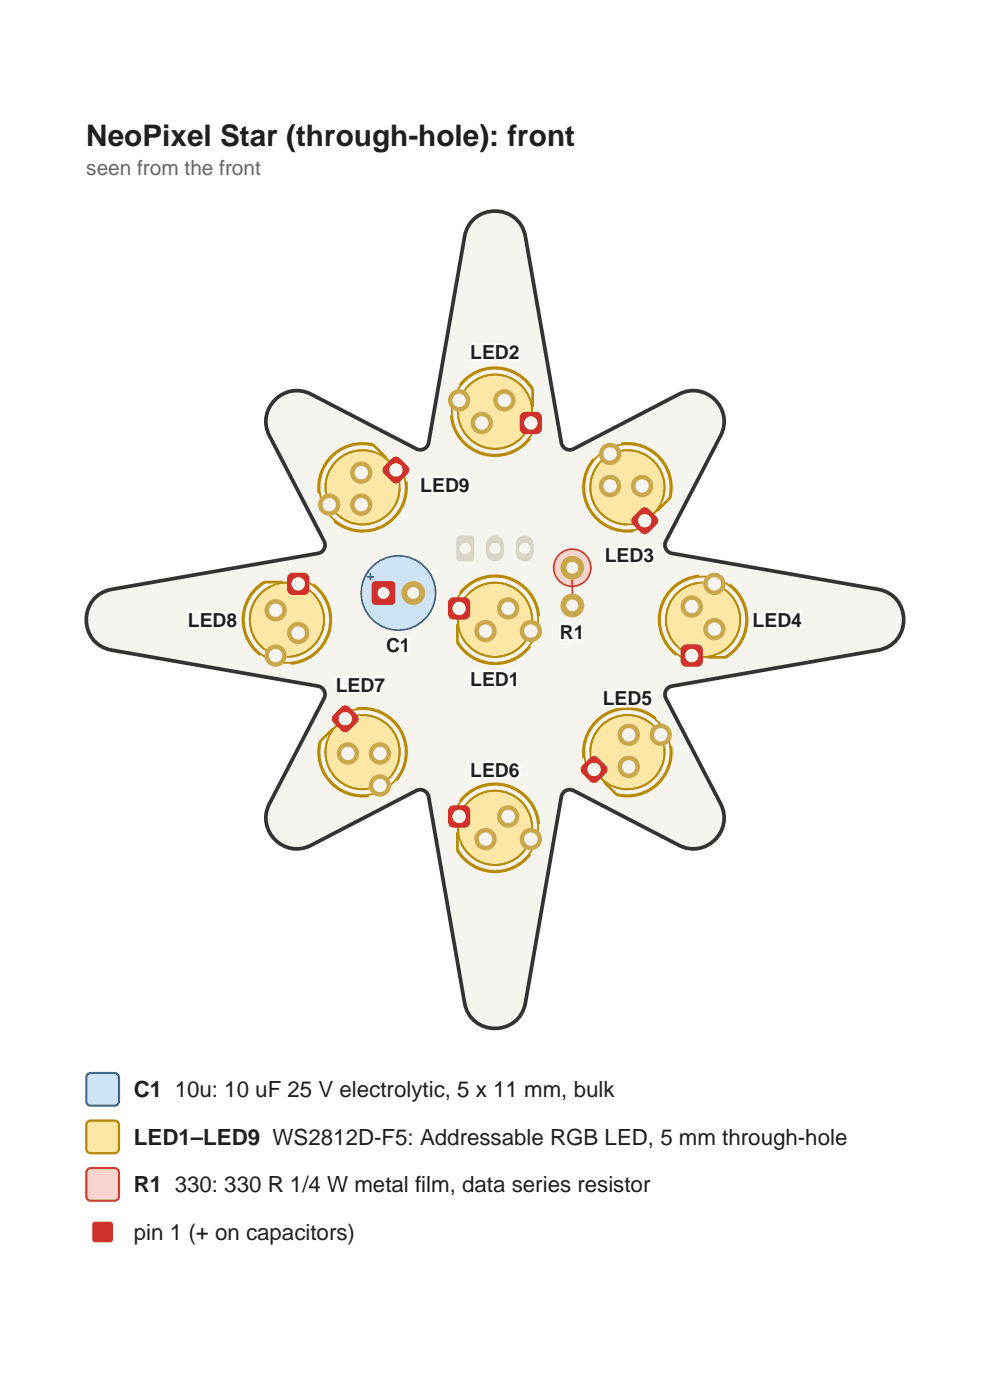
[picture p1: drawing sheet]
<svg xmlns="http://www.w3.org/2000/svg" width="210mm" height="297mm" viewBox="0 0 210 297" stroke-linecap="round" stroke-linejoin="round" font-family="sans-serif">
<path d="M58.3 84.8a6.4 6.4 0 0 1 7.7-1.2l22.3 11.6a1.8 1.8 0 0 0 2.6-1.3l7.6-43.7a6.6 6.6 0 0 1 6.5-5.4 6.6 6.6 0 0 1 6.5 5.4l7.6 43.7a1.8 1.8 0 0 0 2.6 1.3l22.3-11.6a6.6 6.6 0 0 1 7.7 1.2 6.6 6.6 0 0 1 1.2 7.7l-11.6 22.3a1.8 1.8 0 0 0 1.2 2.6l43.8 7.6a6.6 6.6 0 0 1 5.4 6.5 6.6 6.6 0 0 1-5.4 6.4l-43.8 7.7a1.8 1.8 0 0 0-1.2 2.6l11.6 22.3a6.6 6.6 0 0 1-1.2 7.6 6.6 6.6 0 0 1-7.7 1.2l-22.3-11.6a1.8 1.8 0 0 0-2.6 1.3l-7.6 43.7a6.6 6.6 0 0 1-6.5 5.5 6.6 6.6 0 0 1-6.5-5.5l-7.6-43.7a1.8 1.8 0 0 0-2.6-1.3l-22.3 11.6a6.6 6.6 0 0 1-7.7-1.2 6.6 6.6 0 0 1-1.1-7.6l11.5-22.3a1.8 1.8 0 0 0-1.2-2.6l-43.8-7.7a6.6 6.6 0 0 1-5.4-6.4 6.6 6.6 0 0 1 5.4-6.5l43.8-7.6a1.8 1.8 0 0 0 1.2-2.6l-11.5-22.3a6.4 6.4 0 0 1 1.1-7.7z" fill="#f6f4ee" stroke="#333" stroke-width=".79" stroke-linecap="butt"/>
<path d="M97 113.8l.6-.2h2.2a.79 .79 0 0 1 .8 .8v3.9a.79 .79 0 0 1-.8 .8h-2.2a.79 .79 0 0 1-.8-.8v-3.9z" fill="#d8d4c8"/>
<circle cx="98.7" cy="116.3" r="1.18" fill="#f6f4ee"/>
<path d="M103.7 114.1a1.89 1.89 0 0 1 2-.4 1.89 1.89 0 0 1 1.2 1.8 2.99 2.99 0 0 1-.9 3.3 1.89 1.89 0 0 1-2.9-1.6 3.3 3.3 0 0 1 .6-3.1z" fill="#d8d4c8"/>
<circle cx="105" cy="116.3" r="1.18" fill="#f6f4ee"/>
<path d="M110 114.1a1.89 1.89 0 0 1 2-.4 1.89 1.89 0 0 1 1.2 1.8 2.99 2.99 0 0 1-.9 3.3 1.89 1.89 0 0 1-2.9-1.6 3.3 3.3 0 0 1 .6-3.1z" fill="#d8d4c8"/>
<circle cx="111.3" cy="116.3" r="1.18" fill="#f6f4ee"/>
<circle cx="84.5" cy="125.8" r="7.9" fill="#cfe3f7"/>
<g fill="none" stroke="#2f6ea8" stroke-width=".38">
<path d="M77.8 122.4h1.6M78.6 121.6v1.6"/>
<circle cx="84.5" cy="125.8" r="7.9"/>
</g>
<path d="M79.1 123.5l.5-.2h3.5a.79 .79 0 0 1 .8 .8v3.4a.79 .79 0 0 1-.8 .8h-3.5a.79 .79 0 0 1-.8-.8v-3.4z" fill="#d0312d"/>
<circle cx="81.4" cy="125.8" r="1.26" fill="#f6f4ee"/>
<circle cx="87.7" cy="125.8" r="2.52" fill="#c9a74c"/>
<circle cx="87.7" cy="125.8" r="1.26" fill="#f6f4ee"/>
<circle cx="105" cy="131.5" r="7.9" fill="#fde7a6"/>
<g fill="none" stroke="#b58900" stroke-width=".38">
<path d="M96.9 132.4v3.9a9.4 9.4 0 0 0 15.6 .8M97.5 125.8a9.4 9.4 0 0 1 10.1-3.4 9.4 9.4 0 0 1 6.8 8.3M97.9 134.9a7.9 7.9 0 0 0 13.3 1.5M98.5 125.1a9.1 9.1 0 0 1 13.4 .4 9.1 9.1 0 0 1-1.6 13.4 9.1 9.1 0 0 1-13.2-2.8v-9.3zM99.5 125.9a7.9 7.9 0 0 1 8.1-1.8 7.9 7.9 0 0 1 5.2 6.5"/>
<circle cx="105" cy="131.5" r="7.9"/>
</g>
<path d="M95.3 127.2l.5-.4 .4-.1h2.4a1.18 1.18 0 0 1 1.2 1.2v2.4a1.18 1.18 0 0 1-1.2 1.1h-2.4a1.18 1.18 0 0 1-1.2-1.1v-2.4z" fill="#d0312d"/>
<circle cx="97.4" cy="129.1" r="1.42" fill="#f6f4ee"/>
<circle cx="103" cy="133.9" r="2.36" fill="#c9a74c"/>
<circle cx="103" cy="133.9" r="1.42" fill="#f6f4ee"/>
<circle cx="107.8" cy="129.1" r="2.36" fill="#c9a74c"/>
<circle cx="107.8" cy="129.1" r="1.42" fill="#f6f4ee"/>
<circle cx="112.6" cy="133.9" r="2.36" fill="#c9a74c"/>
<circle cx="112.6" cy="133.9" r="1.42" fill="#f6f4ee"/>
<circle cx="105" cy="87.3" r="7.9" fill="#fde7a6"/>
<g fill="none" stroke="#b58900" stroke-width=".38">
<path d="M95.6 88.2a9.4 9.4 0 0 0 6.8 8.2 9.4 9.4 0 0 0 10.1-3.4M97.2 88.2a7.9 7.9 0 0 0 5.2 6.6 7.9 7.9 0 0 0 8.1-1.9M97.5 81.7a9.4 9.4 0 0 1 15.6 .8v3.9M98.8 80.6a9.1 9.1 0 0 1 14.1 2.1v9.3a9.1 9.1 0 0 1-13.6 2.5 9.1 9.1 0 0 1-.5-13.9zM98.8 82.4a7.9 7.9 0 0 1 13.3 1.5"/>
<circle cx="105" cy="87.3" r="7.9"/>
</g>
<path d="M110.5 87.9l.5-.5h.4h2.4a1.18 1.18 0 0 1 1.2 1.2v2.3a1.18 1.18 0 0 1-1.2 1.2h-2.4a1.18 1.18 0 0 1-1.2-1.2v-2.3z" fill="#d0312d"/>
<circle cx="112.6" cy="89.7" r="1.42" fill="#f6f4ee"/>
<circle cx="107" cy="84.9" r="2.36" fill="#c9a74c"/>
<circle cx="107" cy="84.9" r="1.42" fill="#f6f4ee"/>
<circle cx="102.2" cy="89.7" r="2.36" fill="#c9a74c"/>
<circle cx="102.2" cy="89.7" r="1.42" fill="#f6f4ee"/>
<circle cx="97.4" cy="84.9" r="2.36" fill="#c9a74c"/>
<circle cx="97.4" cy="84.9" r="1.42" fill="#f6f4ee"/>
<circle cx="133.1" cy="103.4" r="7.9" fill="#fde7a6"/>
<g fill="none" stroke="#b58900" stroke-width=".38">
<path d="M125.9 97.3a9.4 9.4 0 0 0-1.1 10.6 9.4 9.4 0 0 0 9.6 4.8M126.6 96.9a9.1 9.1 0 0 1 11-1.4 9.1 9.1 0 0 1 4.3 10.2l-6.5 6.5a9.1 9.1 0 0 1-10.2-4.3 9.1 9.1 0 0 1 1.4-11zM126.9 98.5a7.9 7.9 0 0 0-.9 8.3 7.9 7.9 0 0 0 7 4.5M131.8 94.1a9.4 9.4 0 0 1 10.4 11.6l-2.7 2.7M132.2 95.6a7.9 7.9 0 0 1 8.3 10.4"/>
<circle cx="133.1" cy="103.4" r="7.9"/>
</g>
<path d="M134.3 109.6l1.6-1.6a1.18 1.18 0 0 1 1.7 0l1.7 1.6a1.18 1.18 0 0 1 0 1.7l-1.7 1.7a1.18 1.18 0 0 1-1.7 0l-1.6-1.7a1.18 1.18 0 0 1 0-1.7z" fill="#d0312d"/>
<circle cx="136.8" cy="110.5" r="1.42" fill="#f6f4ee"/>
<circle cx="136.2" cy="103.1" r="2.36" fill="#c9a74c"/>
<circle cx="136.2" cy="103.1" r="1.42" fill="#f6f4ee"/>
<circle cx="129.4" cy="103.1" r="2.36" fill="#c9a74c"/>
<circle cx="129.4" cy="103.1" r="1.42" fill="#f6f4ee"/>
<circle cx="129.4" cy="96.3" r="2.36" fill="#c9a74c"/>
<circle cx="129.4" cy="96.3" r="1.42" fill="#f6f4ee"/>
<circle cx="149.1" cy="131.5" r="7.9" fill="#fde7a6"/>
<g fill="none" stroke="#b58900" stroke-width=".38">
<path d="M142.4 125.3a9.1 9.1 0 0 1 13.8 .4 9.1 9.1 0 0 1-2.4 13.7h-9.3a9.1 9.1 0 0 1-2.1-14.1zM148.2 123.7a7.9 7.9 0 0 0-6.5 5.2 7.9 7.9 0 0 0 1.8 8.1M148.3 122.1a9.4 9.4 0 0 0-8.2 6.8 9.4 9.4 0 0 0 3.4 10.1M154 125.3a7.9 7.9 0 0 1-1.5 13.3M154.8 123.9a9.4 9.4 0 0 1-.8 15.6h-3.9"/>
<circle cx="149.1" cy="131.5" r="7.9"/>
</g>
<path d="M144.6 137.2l.6-.4 .3-.1h2.4a1.18 1.18 0 0 1 1.2 1.2v2.4a1.18 1.18 0 0 1-1.2 1.1h-2.4a1.18 1.18 0 0 1-1.1-1.1v-2.4z" fill="#d0312d"/>
<circle cx="146.7" cy="139.1" r="1.42" fill="#f6f4ee"/>
<circle cx="151.5" cy="133.5" r="2.36" fill="#c9a74c"/>
<circle cx="151.5" cy="133.5" r="1.42" fill="#f6f4ee"/>
<circle cx="146.7" cy="128.7" r="2.36" fill="#c9a74c"/>
<circle cx="146.7" cy="128.7" r="1.42" fill="#f6f4ee"/>
<circle cx="151.5" cy="123.9" r="2.36" fill="#c9a74c"/>
<circle cx="151.5" cy="123.9" r="1.42" fill="#f6f4ee"/>
<circle cx="133.1" cy="159.6" r="7.9" fill="#fde7a6"/>
<g fill="none" stroke="#b58900" stroke-width=".38">
<path d="M126.8 152.9a9.1 9.1 0 0 1 15.1 4.4 9.1 9.1 0 0 1-11.1 11.1l-6.6-6.5a9.1 9.1 0 0 1 2.6-9zM138 153.4a7.9 7.9 0 0 0-8.3-.9 7.9 7.9 0 0 0-4.5 7M139.1 152.4a9.4 9.4 0 0 0-10.6-1.1 9.4 9.4 0 0 0-4.7 9.6M140.9 158.7a7.9 7.9 0 0 1-10.4 8.3M142.4 158.2a9.4 9.4 0 0 1-11.6 10.5l-2.8-2.8"/>
<circle cx="133.1" cy="159.6" r="7.9"/>
</g>
<path d="M125.2 160.7a1.18 1.18 0 0 1 1.6 0l1.7 1.7a1.18 1.18 0 0 1 0 1.7l-1.7 1.7a1.18 1.18 0 0 1-1.6 0l-1.7-1.7a1.18 1.18 0 0 1 0-1.7z" fill="#d0312d"/>
<circle cx="126" cy="163.2" r="1.42" fill="#f6f4ee"/>
<circle cx="133.4" cy="162.7" r="2.36" fill="#c9a74c"/>
<circle cx="133.4" cy="162.7" r="1.42" fill="#f6f4ee"/>
<circle cx="133.4" cy="155.9" r="2.36" fill="#c9a74c"/>
<circle cx="133.4" cy="155.9" r="1.42" fill="#f6f4ee"/>
<circle cx="140.2" cy="155.9" r="2.36" fill="#c9a74c"/>
<circle cx="140.2" cy="155.9" r="1.42" fill="#f6f4ee"/>
<circle cx="105" cy="175.6" r="7.9" fill="#fde7a6"/>
<g fill="none" stroke="#b58900" stroke-width=".38">
<path d="M96.9 176.6v3.9a9.4 9.4 0 0 0 15.6 .8M97.5 169.9a9.4 9.4 0 0 1 10.1-3.3 9.4 9.4 0 0 1 6.8 8.2M97.9 179a7.9 7.9 0 0 0 13.3 1.5M98.5 169.2a9.1 9.1 0 0 1 13.4 .5 9.1 9.1 0 0 1-1.6 13.3 9.1 9.1 0 0 1-13.2-2.8v-9.2zM99.5 170a7.9 7.9 0 0 1 8.1-1.8 7.9 7.9 0 0 1 5.2 6.5"/>
<circle cx="105" cy="175.6" r="7.9"/>
</g>
<path d="M95.3 171.3l.5-.4 .4-.1h2.4a1.18 1.18 0 0 1 1.2 1.2v2.4a1.18 1.18 0 0 1-1.2 1.2h-2.4a1.18 1.18 0 0 1-1.2-1.2v-2.4z" fill="#d0312d"/>
<circle cx="97.4" cy="173.2" r="1.42" fill="#f6f4ee"/>
<circle cx="103" cy="178" r="2.36" fill="#c9a74c"/>
<circle cx="103" cy="178" r="1.42" fill="#f6f4ee"/>
<circle cx="107.8" cy="173.2" r="2.36" fill="#c9a74c"/>
<circle cx="107.8" cy="173.2" r="1.42" fill="#f6f4ee"/>
<circle cx="112.6" cy="178" r="2.36" fill="#c9a74c"/>
<circle cx="112.6" cy="178" r="1.42" fill="#f6f4ee"/>
<circle cx="76.9" cy="159.6" r="7.9" fill="#fde7a6"/>
<g fill="none" stroke="#b58900" stroke-width=".38">
<path d="M69.5 156.9a7.9 7.9 0 0 0 8.3 10.5M70.5 154.5l-2.7 2.8a9.4 9.4 0 0 0 10.4 11.6M74.6 150.7a9.1 9.1 0 0 1 11.4 8.1 9.1 9.1 0 0 1-9.9 9.9 9.1 9.1 0 0 1-8-11.4zM75.6 150.2a9.4 9.4 0 0 1 9.6 4.8 9.4 9.4 0 0 1-1.1 10.6M77 151.7a7.9 7.9 0 0 1 7 4.5 7.9 7.9 0 0 1-.9 8.3"/>
<circle cx="76.9" cy="159.6" r="7.9"/>
</g>
<path d="M70.7 151.6l1.7-1.6a1.18 1.18 0 0 1 1.7 0l1.6 1.6a1.18 1.18 0 0 1 0 1.7l-1.6 1.7a1.18 1.18 0 0 1-1.7 0l-1.7-1.7a1.18 1.18 0 0 1 0-1.7z" fill="#d0312d"/>
<circle cx="73.2" cy="152.5" r="1.42" fill="#f6f4ee"/>
<circle cx="73.8" cy="159.8" r="2.36" fill="#c9a74c"/>
<circle cx="73.8" cy="159.8" r="1.42" fill="#f6f4ee"/>
<circle cx="80.6" cy="159.8" r="2.36" fill="#c9a74c"/>
<circle cx="80.6" cy="159.8" r="1.42" fill="#f6f4ee"/>
<circle cx="80.6" cy="166.6" r="2.36" fill="#c9a74c"/>
<circle cx="80.6" cy="166.6" r="1.42" fill="#f6f4ee"/>
<circle cx="60.9" cy="131.5" r="7.9" fill="#fde7a6"/>
<g fill="none" stroke="#b58900" stroke-width=".38">
<path d="M54.5 124.9l1.7-1.3h9.3a9.1 9.1 0 0 1 2.8 13.2 9.1 9.1 0 0 1-13.4 1.6 9.1 9.1 0 0 1-.4-13.5zM57.5 124.4a7.9 7.9 0 0 0-1.5 13.3M59.9 123.4h-3.9a9.4 9.4 0 0 0-.8 15.6M66.5 125.9a7.9 7.9 0 0 1 1.8 8.2 7.9 7.9 0 0 1-6.5 5.2M66.5 124a9.4 9.4 0 0 1 3.4 10.1 9.4 9.4 0 0 1-8.2 6.8"/>
<circle cx="60.9" cy="131.5" r="7.9"/>
</g>
<path d="M61.1 122l.6-.4 .4-.1h2.3a1.18 1.18 0 0 1 1.2 1.2v2.3a1.18 1.18 0 0 1-1.2 1.2h-2.3a1.18 1.18 0 0 1-1.2-1.2v-2.3z" fill="#d0312d"/>
<circle cx="63.3" cy="123.9" r="1.42" fill="#f6f4ee"/>
<circle cx="58.5" cy="129.5" r="2.36" fill="#c9a74c"/>
<circle cx="58.5" cy="129.5" r="1.42" fill="#f6f4ee"/>
<circle cx="63.3" cy="134.3" r="2.36" fill="#c9a74c"/>
<circle cx="63.3" cy="134.3" r="1.42" fill="#f6f4ee"/>
<circle cx="58.5" cy="139.1" r="2.36" fill="#c9a74c"/>
<circle cx="58.5" cy="139.1" r="1.42" fill="#f6f4ee"/>
<circle cx="76.9" cy="103.4" r="7.9" fill="#fde7a6"/>
<g fill="none" stroke="#b58900" stroke-width=".38">
<path d="M70.3 97.1a9.1 9.1 0 0 1 8.9-2.6l6.6 6.6a9.1 9.1 0 0 1-11.2 11.1 9.1 9.1 0 0 1-4.3-15.1zM79.5 96a7.9 7.9 0 0 0-10.4 8.3M82 97l-2.8-2.8a9.4 9.4 0 0 0-11.6 10.5M84.8 103.4a7.9 7.9 0 0 1-4.5 7.1 7.9 7.9 0 0 1-8.3-.9M86.2 102.1a9.4 9.4 0 0 1-4.7 9.5 9.4 9.4 0 0 1-10.6-1"/>
<circle cx="76.9" cy="103.4" r="7.9"/>
</g>
<path d="M81.5 98.9l1.7-1.7a1.18 1.18 0 0 1 1.6 0l1.7 1.7a1.18 1.18 0 0 1 0 1.6l-1.7 1.7a1.18 1.18 0 0 1-1.6 0l-1.7-1.7a1.18 1.18 0 0 1 0-1.6z" fill="#d0312d"/>
<circle cx="84" cy="99.7" r="1.42" fill="#f6f4ee"/>
<circle cx="76.6" cy="100.3" r="2.36" fill="#c9a74c"/>
<circle cx="76.6" cy="100.3" r="1.42" fill="#f6f4ee"/>
<circle cx="76.6" cy="107.1" r="2.36" fill="#c9a74c"/>
<circle cx="76.6" cy="107.1" r="1.42" fill="#f6f4ee"/>
<circle cx="69.8" cy="107.1" r="2.36" fill="#c9a74c"/>
<circle cx="69.8" cy="107.1" r="1.42" fill="#f6f4ee"/>
<circle cx="121.4" cy="120.4" r="3.9" fill="#f7d4cf"/>
<g fill="none" stroke="#b0453a" stroke-width=".38">
<path d="M121.4 120.4v8"/>
<circle cx="121.4" cy="120.4" r="3.9"/>
</g>
<circle cx="121.4" cy="120.4" r="2.52" fill="#c9a74c"/>
<circle cx="121.4" cy="120.4" r="1.26" fill="#f6f4ee"/>
<circle cx="121.4" cy="128.4" r="2.52" fill="#c9a74c"/>
<circle cx="121.4" cy="128.4" r="1.26" fill="#f6f4ee"/>
<path d="M18.6 227.9l.6-.3h5.1a.95 .95 0 0 1 .9 1v5a.95 .95 0 0 1-.9 1h-5.1a.95 .95 0 0 1-.9-1v-5z" fill="#cfe3f7" stroke="#2f6ea8" stroke-width=".47"/>
<path d="M18.6 238l.6-.3h5.1a.95 .95 0 0 1 .9 1v5a.95 .95 0 0 1-.9 1h-5.1a.95 .95 0 0 1-.9-1v-5z" fill="#fde7a6" stroke="#b58900" stroke-width=".47"/>
<path d="M18.6 248.1l.6-.3h5.1a.95 .95 0 0 1 .9 .9v5.1a.95 .95 0 0 1-.9 .9h-5.1a.95 .95 0 0 1-.9-.9v-5.1z" fill="#f7d4cf" stroke="#b0453a" stroke-width=".47"/>
<path d="M19.7 259.3l.5-.1h3.1a.63 .63 0 0 1 .7 .6v3.1a.63 .63 0 0 1-.7 .7h-3.1a.63 .63 0 0 1-.6-.7v-3.1z" fill="#d0312d"/>
<text font-size="6.3" fill="#1f1f1f" x="18.3" y="30.9">NeoPixel Star (through-hole): front</text>
<g font-size="4.7" fill="#1f1f1f">
<text x="28.4" y="232.8">C1</text>
<text x="37.1" y="232.8">10u: 10 uF 25 V electrolytic, 5 x 11 mm, bulk</text>
<text x="28.4" y="242.9">LED1–LED9 WS2812D-F5: Addressable RGB LED, 5 mm through-hole</text>
<text x="28.4" y="253">R1</text>
<text x="37.1" y="253">330: 330 R 1/4 W metal film, data series resistor</text>
<text x="28.4" y="263.1">pin 1 (+ on capacitors)</text>
</g>
<text font-size="4.4" fill="#666" x="18.3" y="37.2">seen from the front</text>
<g font-size="4.1" fill="#fff">
<text x="99.8" y="76.2">LED2</text>
<text x="89.2" y="104.4">LED9</text>
<text x="128.3" y="119.2">LED3</text>
<text x="39.9" y="133">LED8</text>
<text x="118.8" y="135.6">R1</text>
<text x="159.7" y="133">LED4</text>
<text x="81.9" y="138.3">C1</text>
<text x="71.2" y="146.7">LED7</text>
<text x="99.8" y="145.5">LED1</text>
<text x="127.8" y="149.6">LED5</text>
<text x="99.8" y="164.9">LED6</text>
</g>
</svg>
